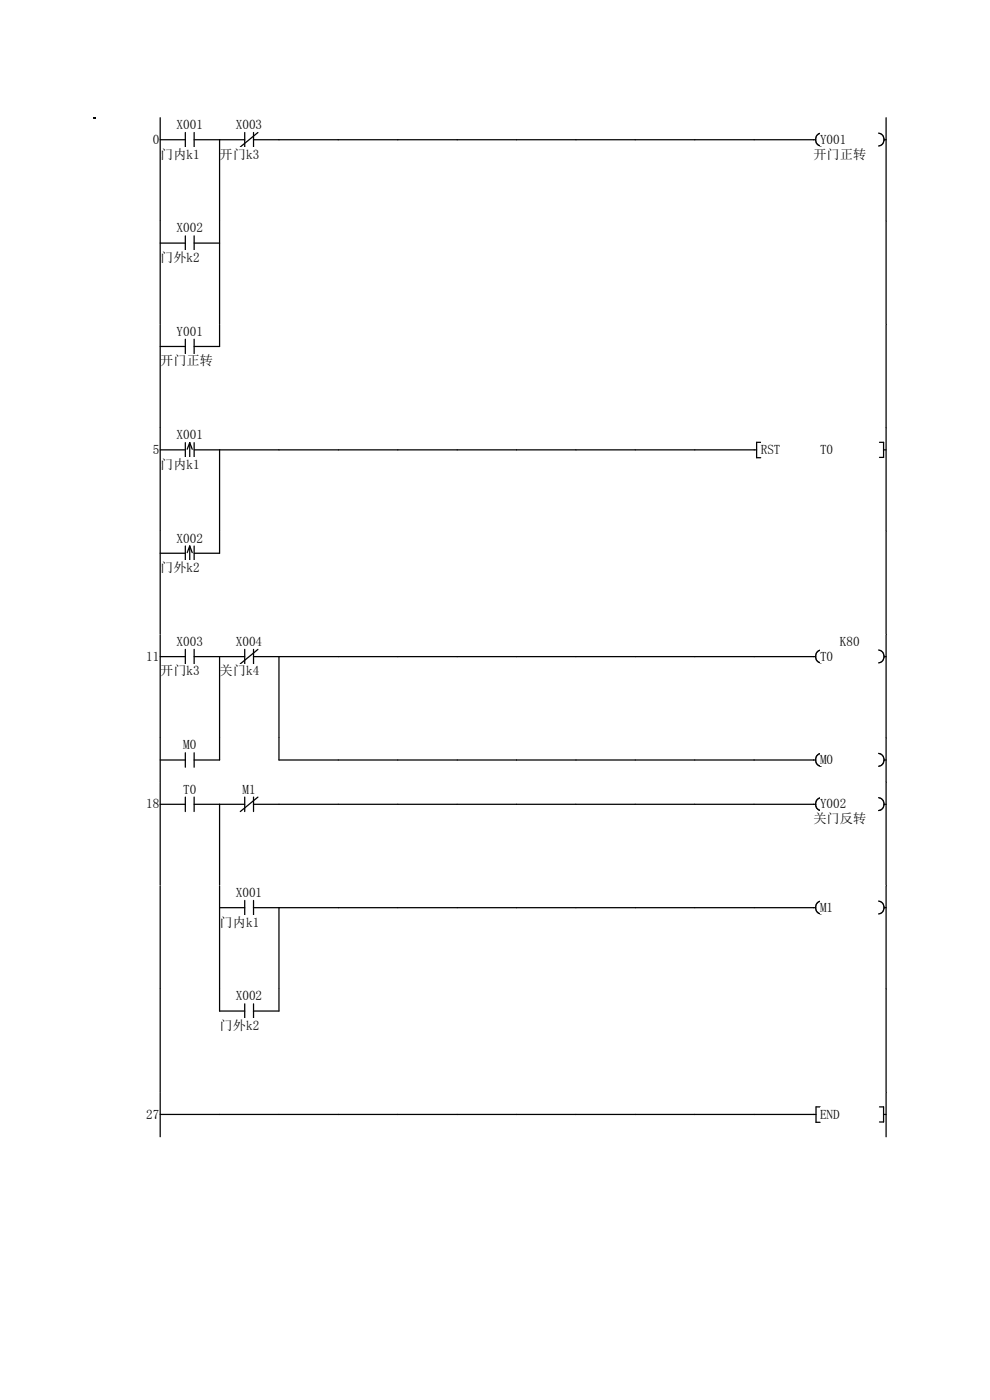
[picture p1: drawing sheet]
<svg xmlns="http://www.w3.org/2000/svg" width="210mm" height="297mm" viewBox="0 0 210 297" stroke-linecap="round" stroke-linejoin="round" font-family="sans-serif">
<path d="M34 29.6h5.3M39.3 28.1v3.1M41.2 29.6h5.4M41.2 28.1v3.1" fill="none" stroke="#070000" stroke-width=".27"/>
<path d="M34 31.2h8.5v2.8h-8.5z" fill="#fff"/>
<path d="M34 25v21.9" fill="none" stroke="#070000" stroke-width=".27"/>
<path d="M50 25h5.6v2.8h-5.6z" fill="#fff"/>
<path d="M46.6 29.6h5.3M51.9 28.1v3.1M53.8 29.6h5.4M53.8 28.1v3.1M54.7 28.1l-3.7 3.1" fill="none" stroke="#070000" stroke-width=".27"/>
<path d="M46.6 31.2h8.4v2.8h-8.4z" fill="#fff"/>
<path d="M46.6 29.6v17.3M59.2 29.6h113.8M174.2 28.2a1.38 1.38 0 0 0-1.2 1.4 1.38 1.38 0 0 0 1.2 1.4" fill="none" stroke="#070000" stroke-width=".27"/>
<path d="M173.9 28.1h5.6v2.8h-5.6z" fill="#fff"/>
<path d="M186.4 28.2a1.38 1.38 0 0 1 1.2 1.4 1.38 1.38 0 0 1-1.2 1.4M187.5 29.6h.5" fill="none" stroke="#070000" stroke-width=".27"/>
<path d="M172.6 31.2h11.2v2.8h-11.2z" fill="#fff"/>
<path d="M188 25v21.9" fill="none" stroke="#070000" stroke-width=".27"/>
<g fill="#fff">
<path d="M20 46.9h14v22h-14z"/>
<path d="M34 46.9h12.6v22h-12.6z"/>
<path d="M46.6 46.9h12.6v22h-12.6z"/>
<path d="M59.2 46.9h12.6v22h-12.6z"/>
<path d="M71.8 46.9h12.6v22h-12.6z"/>
<path d="M84.4 46.9h12.6v22h-12.6z"/>
<path d="M97 46.9h12.6v22h-12.6z"/>
<path d="M109.6 46.9h12.6v22h-12.6z"/>
<path d="M122.2 46.9h12.6v22h-12.6z"/>
<path d="M134.8 46.9h12.6v22h-12.6z"/>
<path d="M147.4 46.9h12.6v22h-12.6z"/>
<path d="M160 46.9h12.6v22h-12.6z"/>
<path d="M172.6 46.9h15.4v22h-15.4z"/>
<path d="M37.5 46.9h5.6v2.8h-5.6z"/>
</g>
<path d="M34 51.6h5.3M39.3 50v3.1M41.2 51.6h5.4M41.2 50v3.1" fill="none" stroke="#070000" stroke-width=".27"/>
<path d="M34 53.2h8.5v2.8h-8.5z" fill="#fff"/>
<path d="M34 46.9v21.9M46.6 46.9v21.9M188 46.9v21.9" fill="none" stroke="#070000" stroke-width=".27"/>
<g fill="#fff">
<path d="M20 68.9h14v21.9h-14z"/>
<path d="M34 68.9h12.6v21.9h-12.6z"/>
<path d="M46.6 68.9h12.6v21.9h-12.6z"/>
<path d="M59.2 68.9h12.6v21.9h-12.6z"/>
<path d="M71.8 68.9h12.6v21.9h-12.6z"/>
<path d="M84.4 68.9h12.6v21.9h-12.6z"/>
<path d="M97 68.9h12.6v21.9h-12.6z"/>
<path d="M109.6 68.9h12.6v21.9h-12.6z"/>
<path d="M122.2 68.9h12.6v21.9h-12.6z"/>
<path d="M134.8 68.9h12.6v21.9h-12.6z"/>
<path d="M147.4 68.9h12.6v21.9h-12.6z"/>
<path d="M160 68.9h12.6v21.9h-12.6z"/>
<path d="M172.6 68.9h15.4v21.9h-15.4z"/>
<path d="M37.5 68.8h5.6v2.8h-5.6z"/>
</g>
<path d="M34 73.5h5.3M39.3 72v3M41.2 73.5h5.4M41.2 72v3" fill="none" stroke="#070000" stroke-width=".27"/>
<path d="M34 75.1h11.3v2.8h-11.3z" fill="#fff"/>
<path d="M34 68.8v22M46.6 68.8v4.7M188 68.8v22" fill="none" stroke="#070000" stroke-width=".27"/>
<g fill="#fff">
<path d="M20 90.8h14v21.9h-14z"/>
<path d="M34 90.8h12.6v21.9h-12.6z"/>
<path d="M46.6 90.8h12.6v21.9h-12.6z"/>
<path d="M59.2 90.8h12.6v21.9h-12.6z"/>
<path d="M71.8 90.8h12.6v21.9h-12.6z"/>
<path d="M84.4 90.8h12.6v21.9h-12.6z"/>
<path d="M97 90.8h12.6v21.9h-12.6z"/>
<path d="M109.6 90.8h12.6v21.9h-12.6z"/>
<path d="M122.2 90.8h12.6v21.9h-12.6z"/>
<path d="M134.8 90.8h12.6v21.9h-12.6z"/>
<path d="M147.4 90.8h12.6v21.9h-12.6z"/>
<path d="M160 90.8h28v21.9h-28z"/>
<path d="M32.4 93.9h1.4v2.8h-1.4z"/>
<path d="M37.5 90.8h5.6v2.8h-5.6z"/>
</g>
<path d="M34 95.4h5.3M39.3 93.9v3.1M40.2 93.9v3.1M40.2 93.9l.6 1.4M40.2 93.9l-.5 1.4M41.2 95.4h5.4M41.2 93.9v3.1" fill="none" stroke="#070000" stroke-width=".27"/>
<path d="M34 97h8.5v2.8h-8.5z" fill="#fff"/>
<path d="M34 90.8v21.9M160.5 95.4h-113.9v17.3M161.4 93.8h-.9v3.3h.9" fill="none" stroke="#070000" stroke-width=".27"/>
<g fill="#fff">
<path d="M161.4 93.9h4.2v2.8h-4.2z"/>
<path d="M173.9 93.9h2.9v2.8h-2.9z"/>
</g>
<path d="M186.6 93.8h.8v3.2h-.8M187.4 95.4h.6M188 90.8v21.9" fill="none" stroke="#070000" stroke-width=".27"/>
<g fill="#fff">
<path d="M20 112.7h14v22h-14z"/>
<path d="M34 112.7h12.6v22h-12.6z"/>
<path d="M46.6 112.7h12.6v22h-12.6z"/>
<path d="M59.2 112.7h12.6v22h-12.6z"/>
<path d="M71.8 112.7h12.6v22h-12.6z"/>
<path d="M84.4 112.7h12.6v22h-12.6z"/>
<path d="M97 112.7h12.6v22h-12.6z"/>
<path d="M109.6 112.7h12.6v22h-12.6z"/>
<path d="M122.2 112.7h12.6v22h-12.6z"/>
<path d="M134.8 112.7h12.6v22h-12.6z"/>
<path d="M147.4 112.7h12.6v22h-12.6z"/>
<path d="M160 112.7h12.6v22h-12.6z"/>
<path d="M172.6 112.7h15.4v22h-15.4z"/>
<path d="M37.5 112.7h5.6v2.8h-5.6z"/>
</g>
<path d="M34 117.4h5.3M39.3 115.8v3.1M40.2 115.8v3.2M40.2 115.8l.6 1.4M40.2 115.8l-.5 1.4M41.2 117.4h5.4M41.2 115.8v3.1" fill="none" stroke="#070000" stroke-width=".27"/>
<path d="M34 119h8.5v2.8h-8.5z" fill="#fff"/>
<path d="M34 112.7v21.9M46.6 112.7v4.7M188 112.7v21.9" fill="none" stroke="#070000" stroke-width=".27"/>
<g fill="#fff">
<path d="M20 134.7h14v21.9h-14z"/>
<path d="M34 134.7h12.6v21.9h-12.6z"/>
<path d="M46.6 134.7h12.6v21.9h-12.6z"/>
<path d="M59.2 134.7h12.6v21.9h-12.6z"/>
<path d="M71.8 134.7h12.6v21.9h-12.6z"/>
<path d="M84.4 134.7h12.6v21.9h-12.6z"/>
<path d="M97 134.7h12.6v21.9h-12.6z"/>
<path d="M109.6 134.7h12.6v21.9h-12.6z"/>
<path d="M122.2 134.7h12.6v21.9h-12.6z"/>
<path d="M134.8 134.7h12.6v21.9h-12.6z"/>
<path d="M147.4 134.7h12.6v21.9h-12.6z"/>
<path d="M160 134.7h12.6v21.9h-12.6z"/>
<path d="M172.6 134.7h15.4v21.9h-15.4z"/>
<path d="M31 137.8h2.8v2.7h-2.8z"/>
<path d="M37.5 134.6h5.6v2.8h-5.6z"/>
</g>
<path d="M34 139.3h5.3M39.3 137.8v3M41.2 139.3h5.4M41.2 137.8v3" fill="none" stroke="#070000" stroke-width=".27"/>
<path d="M34 140.9h8.5v2.8h-8.5z" fill="#fff"/>
<path d="M34 134.6v22" fill="none" stroke="#070000" stroke-width=".27"/>
<path d="M50 134.6h5.6v2.8h-5.6z" fill="#fff"/>
<path d="M46.6 139.3h5.3M51.9 137.8v3M53.8 139.3h5.4M53.8 137.8v3M54.7 137.8l-3.7 3" fill="none" stroke="#070000" stroke-width=".27"/>
<path d="M46.6 140.9h8.4v2.8h-8.4z" fill="#fff"/>
<path d="M46.6 139.3v17.3M173 139.3h-113.8v17.3M174.2 137.9a1.39 1.39 0 0 0-1.2 1.4 1.39 1.39 0 0 0 1.2 1.3" fill="none" stroke="#070000" stroke-width=".27"/>
<g fill="#fff">
<path d="M178.2 134.6h4.2v2.8h-4.2z"/>
<path d="M173.9 137.8h2.8v2.7h-2.8z"/>
</g>
<path d="M186.4 137.9a1.38 1.38 0 0 1 1.2 1.4 1.38 1.38 0 0 1-1.2 1.3M187.5 139.3h.5M188 134.6v22" fill="none" stroke="#070000" stroke-width=".27"/>
<g fill="#fff">
<path d="M20 156.6h14v9.4h-14z"/>
<path d="M34 156.6h12.6v9.4h-12.6z"/>
<path d="M46.6 156.6h12.6v9.4h-12.6z"/>
<path d="M59.2 156.6h12.6v9.4h-12.6z"/>
<path d="M71.8 156.6h12.6v9.4h-12.6z"/>
<path d="M84.4 156.6h12.6v9.4h-12.6z"/>
<path d="M97 156.6h12.6v9.4h-12.6z"/>
<path d="M109.6 156.6h12.6v9.4h-12.6z"/>
<path d="M122.2 156.6h12.6v9.4h-12.6z"/>
<path d="M134.8 156.6h12.6v9.4h-12.6z"/>
<path d="M147.4 156.6h12.6v9.4h-12.6z"/>
<path d="M160 156.6h12.6v9.4h-12.6z"/>
<path d="M172.6 156.6h15.4v9.4h-15.4z"/>
<path d="M38.9 156.5h2.8v2.8h-2.8z"/>
</g>
<path d="M34 156.6v9.4M39.3 159.7v3.1M41.2 159.7v3.1M46.6 156.6v4.6h-5.4M59.2 156.6v4.6h113.8M174.2 159.8a1.39 1.39 0 0 0-1.2 1.4 1.39 1.39 0 0 0 1.2 1.4M34 161.2h5.3" fill="none" stroke="#070000" stroke-width=".27"/>
<path d="M173.9 159.7h2.8v2.8h-2.8z" fill="#fff"/>
<path d="M186.4 159.8a1.38 1.38 0 0 1 1.2 1.4 1.38 1.38 0 0 1-1.2 1.4M188 156.6v9.4M187.5 161.2h.5" fill="none" stroke="#070000" stroke-width=".27"/>
<g fill="#fff">
<path d="M20 166h14v21.9h-14z"/>
<path d="M34 166h12.6v21.9h-12.6z"/>
<path d="M46.6 166h12.6v21.9h-12.6z"/>
<path d="M59.2 166h12.6v21.9h-12.6z"/>
<path d="M71.8 166h12.6v21.9h-12.6z"/>
<path d="M84.4 166h12.6v21.9h-12.6z"/>
<path d="M97 166h12.6v21.9h-12.6z"/>
<path d="M109.6 166h12.6v21.9h-12.6z"/>
<path d="M122.2 166h12.6v21.9h-12.6z"/>
<path d="M134.8 166h12.6v21.9h-12.6z"/>
<path d="M147.4 166h12.6v21.9h-12.6z"/>
<path d="M160 166h12.6v21.9h-12.6z"/>
<path d="M172.6 166h15.4v21.9h-15.4z"/>
<path d="M31 169.1h2.8v2.8h-2.8z"/>
<path d="M38.9 165.9h2.8v2.8h-2.8z"/>
</g>
<path d="M34 170.6h5.3M34 166v21.9M39.3 169.1v3.1M41.2 170.6h5.4M41.2 169.1v3.1" fill="none" stroke="#070000" stroke-width=".27"/>
<path d="M51.4 165.9h2.8v2.8h-2.8z" fill="#fff"/>
<path d="M51.9 170.6h-5.3v17.3M51.9 169.1v3.1M53.8 170.6h119.2M53.8 169.1v3.1M54.7 169.1l-3.7 3.1M174.2 169.2a1.39 1.39 0 0 0-1.2 1.4 1.39 1.39 0 0 0 1.2 1.4" fill="none" stroke="#070000" stroke-width=".27"/>
<path d="M173.9 169.1h5.6v2.8h-5.6z" fill="#fff"/>
<path d="M186.4 169.2a1.38 1.38 0 0 1 1.2 1.4 1.38 1.38 0 0 1-1.2 1.4M187.5 170.6h.5" fill="none" stroke="#070000" stroke-width=".27"/>
<path d="M172.6 172.2h11.2v2.8h-11.2z" fill="#fff"/>
<path d="M188 166v21.9" fill="none" stroke="#070000" stroke-width=".27"/>
<g fill="#fff">
<path d="M20 187.9h14v21.9h-14z"/>
<path d="M34 187.9h12.6v21.9h-12.6z"/>
<path d="M46.6 187.9h12.6v21.9h-12.6z"/>
<path d="M59.2 187.9h12.6v21.9h-12.6z"/>
<path d="M71.8 187.9h12.6v21.9h-12.6z"/>
<path d="M84.4 187.9h12.6v21.9h-12.6z"/>
<path d="M97 187.9h12.6v21.9h-12.6z"/>
<path d="M109.6 187.9h12.6v21.9h-12.6z"/>
<path d="M122.2 187.9h12.6v21.9h-12.6z"/>
<path d="M134.8 187.9h12.6v21.9h-12.6z"/>
<path d="M147.4 187.9h12.6v21.9h-12.6z"/>
<path d="M160 187.9h12.6v21.9h-12.6z"/>
<path d="M172.6 187.9h15.4v21.9h-15.4z"/>
</g>
<path d="M34 187.9v21.9" fill="none" stroke="#070000" stroke-width=".27"/>
<path d="M50 187.9h5.6v2.8h-5.6z" fill="#fff"/>
<path d="M46.6 192.6h5.3M51.9 191v3.1M53.8 192.6h5.4M53.8 191v3.1" fill="none" stroke="#070000" stroke-width=".27"/>
<path d="M46.6 194.1h8.4v2.8h-8.4z" fill="#fff"/>
<path d="M46.6 187.9v21.9M173 192.6h-113.8v17.2M174.2 191.2a1.39 1.39 0 0 0-1.2 1.3 1.39 1.39 0 0 0 1.2 1.4" fill="none" stroke="#070000" stroke-width=".27"/>
<path d="M173.9 191h2.8v2.8h-2.8z" fill="#fff"/>
<path d="M186.4 191.2a1.38 1.38 0 0 1 1.2 1.3 1.38 1.38 0 0 1-1.2 1.4M187.5 192.6h.5M188 187.9v21.9" fill="none" stroke="#070000" stroke-width=".27"/>
<g fill="#fff">
<path d="M20 209.8h14v22h-14z"/>
<path d="M34 209.8h12.6v22h-12.6z"/>
<path d="M46.6 209.8h12.6v22h-12.6z"/>
<path d="M59.2 209.8h12.6v22h-12.6z"/>
<path d="M71.8 209.8h12.6v22h-12.6z"/>
<path d="M84.4 209.8h12.6v22h-12.6z"/>
<path d="M97 209.8h12.6v22h-12.6z"/>
<path d="M109.6 209.8h12.6v22h-12.6z"/>
<path d="M122.2 209.8h12.6v22h-12.6z"/>
<path d="M134.8 209.8h12.6v22h-12.6z"/>
<path d="M147.4 209.8h12.6v22h-12.6z"/>
<path d="M160 209.8h12.6v22h-12.6z"/>
<path d="M172.6 209.8h15.4v22h-15.4z"/>
</g>
<path d="M34 209.8v22" fill="none" stroke="#070000" stroke-width=".27"/>
<path d="M50 209.8h5.6v2.8h-5.6z" fill="#fff"/>
<path d="M46.6 214.5h5.3M51.9 213v3M53.8 214.5h5.4M53.8 213v3" fill="none" stroke="#070000" stroke-width=".27"/>
<path d="M46.6 216.1h8.4v2.8h-8.4z" fill="#fff"/>
<path d="M46.6 209.8v4.7M59.2 209.8v4.7M188 209.8v22" fill="none" stroke="#070000" stroke-width=".27"/>
<g fill="#fff">
<path d="M20 231.8h14v9.4h-14z"/>
<path d="M34 231.8h12.6v9.4h-12.6z"/>
<path d="M46.6 231.8h12.6v9.4h-12.6z"/>
<path d="M59.2 231.8h12.6v9.4h-12.6z"/>
<path d="M71.8 231.8h12.6v9.4h-12.6z"/>
<path d="M84.4 231.8h12.6v9.4h-12.6z"/>
<path d="M97 231.8h12.6v9.4h-12.6z"/>
<path d="M109.6 231.8h12.6v9.4h-12.6z"/>
<path d="M122.2 231.8h12.6v9.4h-12.6z"/>
<path d="M134.8 231.8h12.6v9.4h-12.6z"/>
<path d="M147.4 231.8h12.6v9.4h-12.6z"/>
<path d="M160 231.8h12.6v9.4h-12.6z"/>
<path d="M172.6 231.8h15.4v9.4h-15.4z"/>
<path d="M31 234.9h2.8v2.8h-2.8z"/>
</g>
<path d="M34 236.4h139.1M34 231.8v9.4M174 234.8h-.9v3.3h.9" fill="none" stroke="#070000" stroke-width=".27"/>
<path d="M173.9 234.9h4.3v2.8h-4.3z" fill="#fff"/>
<path d="M20 25h.1M186.6 234.8h.8v3.2h-.8M187.4 236.4h.6M188 231.8v9.4" fill="none" stroke="#070000" stroke-width=".27"/>
<g font-size="2.8">
<text x="37.5" y="27.4">X001</text>
<text x="50" y="27.4">X003</text>
<text x="32.4" y="30.5">0</text>
<text x="34" y="33.7">门内k1</text>
<text x="46.6" y="33.7">开门k3</text>
<text x="172.6" y="33.7">开门正转</text>
<text x="173.9" y="30.5">Y001</text>
<text x="37.5" y="49.3">X002</text>
<text x="34" y="55.6">门外k2</text>
<text x="37.5" y="71.2">Y001</text>
<text x="34" y="77.5">开门正转</text>
<text x="37.5" y="93.2">X001</text>
<text x="32.4" y="96.3">5</text>
<text x="34" y="99.4">门内k1</text>
<text x="161.4" y="96.3">RST</text>
<text x="173.9" y="96.3">T0</text>
<text x="37.5" y="115.1">X002</text>
<text x="34" y="121.4">门外k2</text>
<text x="37.5" y="137">X003</text>
<text x="50" y="137">X004</text>
<text x="178.2" y="137">K80</text>
<text x="31" y="140.2">11</text>
<text x="34" y="143.3">开门k3</text>
<text x="46.6" y="143.3">关门k4</text>
<text x="173.9" y="140.2">T0</text>
<text x="38.9" y="159">M0</text>
<text x="173.9" y="162.1">M0</text>
<text x="31" y="171.5">18</text>
<text x="38.9" y="168.4">T0</text>
<text x="51.4" y="168.4">M1</text>
<text x="173.9" y="171.5">Y002</text>
<text x="172.6" y="174.6">关门反转</text>
<text x="50" y="190.3">X001</text>
<text x="46.6" y="196.6">门内k1</text>
<text x="173.9" y="193.4">M1</text>
<text x="50" y="212.2">X002</text>
<text x="46.6" y="218.5">门外k2</text>
<text x="31" y="237.3">27</text>
<text x="173.9" y="237.3">END</text>
</g>
</svg>
